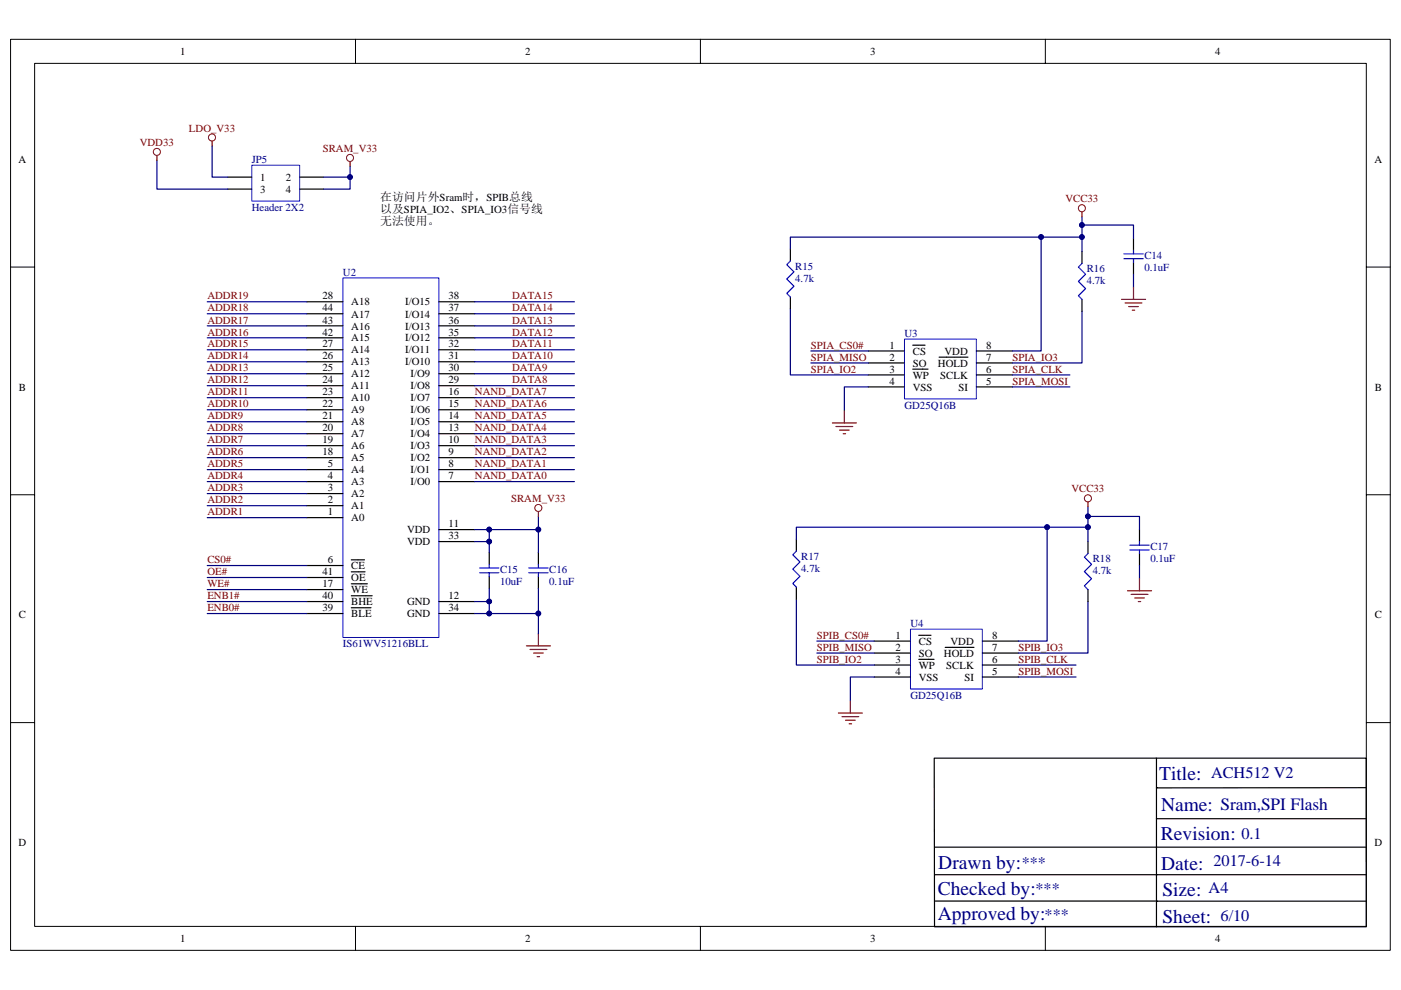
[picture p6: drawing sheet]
<svg xmlns="http://www.w3.org/2000/svg" width="297mm" height="210mm" viewBox="0 0 297 210" stroke-linecap="round" stroke-linejoin="round" font-family="sans-serif">
<path d="M2.2 8.3h292.6v193.3h-292.6z" fill="none" stroke="#000" stroke-width=".21"/>
<path d="M7.4 13.5h282.3v183h-282.3z" fill="#fff"/>
<g fill="none" stroke="#000" stroke-width=".21">
<path d="M7.3 13.4h282.4v183.1h-282.4zM75.4 8.3v5.1M148.5 8.3v5.1M221.6 8.3v5.1M2.2 56.6h5.1M289.7 56.6h5.1M2.2 104.9h5.1M289.7 104.9h5.1M2.2 153.3h5.1M289.7 153.3h5.1M75.4 196.5v5.1M148.5 196.5v5.1"/>
<path d="M221.6 196.5v5.1"/>
</g>
<g fill="none" stroke="#000" stroke-width=".25">
<path d="M103.7 117.2v2.5M114.1 117.2v2.5M103.7 122.2v2.6M114.1 122.2v2.6M198.2 179.7h91.5M245.2 160.8v35.8M245.2 173.7h44.4M245.3 167.1h-.1h44.4M289.6 160.8h-91.5v35.8h91.6v-35.7M198.1 185.5h47M198.2 191.1h46.9M245.3 185.5h44.4"/>
<path d="M245.3 191.1h44.4"/>
</g>
<path d="M103.7 119.7v.8M114.1 119.7v.8M101.7 121.5h4.1M101.7 120.5h4.1M103.7 121.5v.7M112.1 121.5h4.1M112.1 120.5h4.1M114.1 121.5v.7" fill="none" stroke="#00f" stroke-width=".25"/>
<path d="M111.6 137h5.1M112.4 137.8h3.5M113.1 138.5h2.1M113.9 139.3h.5M114.1 134.5v2.5" fill="none" stroke="#800000" stroke-width=".25"/>
<path d="M72.7 59h20.3v76.2h-20.3z" fill="#fff"/>
<path d="M72.7 58.9h20.3v76.3h-20.3z" fill="none" stroke="#00f" stroke-width=".21"/>
<g fill="none" stroke="#000" stroke-width=".25">
<path d="M65.1 79.3h7.6M65.1 76.7h7.6M65.1 74.2h7.6M65.1 64h7.6M65.1 71.6h7.6M65.1 69.1h7.6M65.1 66.5h7.6M93 79.3h7.7M93 76.7h7.7M93 74.2h7.7M93 64h7.7M93 71.6h7.7"/>
<path d="M93 69.1h7.7M93 66.5h7.7M65.1 99.6h7.6M65.1 97.1h7.6M65.1 94.5h7.6M65.1 92h7.6M65.1 89.5h7.6M65.1 86.9h7.6M65.1 84.3h7.6M65.1 81.8h7.6M93 99.6h7.7M93 97.1h7.7"/>
<path d="M93 94.5h7.7M93 92h7.7M93 89.5h7.7M93 86.9h7.7M93 84.3h7.7M93 81.8h7.7M65.1 109.8h7.6M65.1 107.3h7.6M65.1 104.7h7.6M65.1 102.2h7.6M65.1 120h7.6M74.5 118.7h1.4"/>
<path d="M75.9 118.7h1.4M93 102.2h7.7M93 112.3h7.7M93 114.9h7.7M65.1 127.6h7.6M65.1 125.1h7.6M65.1 130.1h7.6M65.1 122.5h7.6M74.5 123.8h3.4M74.5 121.3h1.5M74.5 128.9h1.3M74.5 126.4h1.3"/>
<path d="M75.9 126.4h3M75.9 128.9h1.3M76.1 121.3h1.3M77.3 128.9h1.4M93 127.6h7.7M93 130.1h7.7"/>
</g>
<g fill="none" stroke="#000080" stroke-width=".25">
<path d="M43.9 64h21.2M43.9 66.5h21.2M43.9 69.1h21.2M43.9 71.6h21.2M43.9 74.2h21.2M43.9 76.7h21.2M43.9 79.3h21.2M100.7 64h21.1M100.7 66.5h21.1M100.7 69.1h21.1M100.7 71.6h21.1M100.7 74.2h21.1"/>
<path d="M100.7 76.7h21.1M100.7 79.3h21.1M43.9 81.8h21.2M43.9 84.3h21.2M43.9 86.9h21.2M43.9 89.5h21.2M43.9 92h21.2M43.9 94.5h21.2M43.9 97.1h21.2M43.9 99.6h21.2M100.7 81.8h21.1M100.7 84.3h21.1"/>
<path d="M100.7 86.9h21.1M100.7 89.5h21.1M100.7 92h21.1M100.7 94.5h21.1M100.7 97.1h21.1M100.7 99.6h21.1M43.9 102.2h21.2M43.9 104.7h21.2M43.9 107.3h21.2M43.9 109.8h21.2M43.9 120h21.2M100.7 102.2h21.1"/>
<path d="M103.7 114.9v2.3M103.7 112.3v2.6h-3M114.1 109.5v2.8M43.9 122.5h21.2M43.9 125.1h21.2M43.9 127.6h21.2M43.9 130.1h21.2M100.7 130.1h3M103.7 124.8v2.8h-3M114.1 124.8v5.3h-10.4v-2.5M114.1 130.1v4.4"/>
</g>
<g fill="#000080" stroke="#000080" stroke-width=".21">
<circle cx="103.7" cy="114.9" r=".5"/>
<circle cx="103.7" cy="112.3" r=".5"/>
<circle cx="114.1" cy="130.1" r=".49"/>
<circle cx="114.1" cy="112.3" r=".49"/>
<circle cx="103.7" cy="130.1" r=".5"/>
<circle cx="103.7" cy="127.6" r=".5"/>
</g>
<path d="M191.8 71.9h15.2v12.7h-15.2z" fill="#fff"/>
<path d="M191.8 71.9h15.2v12.7h-15.2z" fill="none" stroke="#00f" stroke-width=".21"/>
<g fill="none" stroke="#000" stroke-width=".25">
<path d="M167.6 52.8v2.6M229.4 53.3v2.6M167.6 63v2.5M184.1 74.4h7.6M184.1 77h7.6M184.1 79.5h7.6M193.5 78.3h3.3M193.5 73.2h1.4M195 73.2h1.1M199.1 75.8h3.1M202.4 75.8h1.2M203.7 75.8h1.5"/>
<path d="M207 74.4h7.6M207 77h7.6M207 79.5h7.6M229.4 63.5v2.5M184.1 82.1h7.6M207 82.1h7.6"/>
</g>
<path d="M167.6 52.8v-2.5h61.8v3M220.7 50.3v24.1h-6.1M229.4 46v4.3M167.6 65.5v14h16.5M171.9 74.4h12.2M171.9 77h12.2M214.6 79.5h12.2M229.4 66v11h-14.8M184.1 82.1h-5.1v5.1M214.6 82.1h12.2" fill="none" stroke="#000080" stroke-width=".25"/>
<path d="M176.5 89.7h5.1M177.2 90.5h3.6M178 91.2h2M178.8 92h.5M179 87.2v2.5" fill="none" stroke="#800000" stroke-width=".25"/>
<path d="M167.6 55.4l-.8 .7 1.5 1.6-1.5 1.5 1.5 1.5-1.5 1.5 .8 .8M229.4 55.9l-.8 .7 1.6 1.6-1.6 1.5 1.6 1.5-1.6 1.5 .8 .8" fill="none" stroke="#00f" stroke-width=".25"/>
<g fill="#000080" stroke="#000080" stroke-width=".21">
<circle cx="220.7" cy="50.3" r=".5"/>
<circle cx="229.4" cy="50.3" r=".49"/>
<circle cx="229.4" cy="47.7" r=".49"/>
</g>
<path d="M193.1 133.5h15.2v12.6h-15.2z" fill="#fff"/>
<path d="M193 133.5h15.3v12.6h-15.3z" fill="none" stroke="#00f" stroke-width=".21"/>
<g fill="none" stroke="#000" stroke-width=".25">
<path d="M240.3 50.5v2.6M240.3 55.6v2.6M168.8 114.4v2.5M230.7 114.9v2.5M241.6 112.3v2.6M241.6 117.4v2.6M168.8 124.5v2.6M185.4 136h7.6M185.4 138.5h7.6M194.8 139.8h3.2M194.8 134.7h1.4M196.3 134.7h1.1"/>
<path d="M200.4 137.3h3.1M203.6 137.3h1.3M205 137.3h1.5M208.3 136h7.6M208.3 138.5h7.6M230.7 125.1v2.5M185.4 141.1h7.6M185.4 143.6h7.6M208.3 141.1h7.6M208.3 143.6h7.6"/>
</g>
<g fill="none" stroke="#000080" stroke-width=".25">
<path d="M229.4 47.7h10.9v2.8M240.3 58.2v2.8M168.8 114.4v-2.6h61.9v3.1M222 111.8v24.2h-6.1M230.7 107.5v4.3M230.7 109.5h10.9v2.8M241.6 120v2.7M168.8 127.1v14h16.6M173.2 136h12.2M173.2 138.5h12.2M230.7 127.6v10.9h-14.8M185.4 143.6h-5.1v5.1"/>
<path d="M215.9 141.1h12.2M215.9 143.6h12.2"/>
</g>
<g fill="none" stroke="#800000" stroke-width=".25">
<path d="M237.8 63.5h5.1M238.5 64.3h3.6M239.3 65h2M240.1 65.8h.5M240.3 61v2.5M239.1 125.3h5.1M239.8 126.1h3.6M240.6 126.8h2M241.3 127.6h.5M241.6 122.7v2.6M177.8 151.2h5M178.5 152h3.6"/>
<path d="M179.3 152.8h2M180 153.5h.5M180.3 148.7v2.5"/>
</g>
<path d="M238.3 53.8h4.1M238.3 54.9h4.1M240.3 53.1v.7M240.3 54.9v.7M168.8 116.9l-.7 .8 1.5 1.5-1.5 1.5 1.5 1.5-1.5 1.6 .7 .7M230.7 117.4l-.8 .8 1.5 1.5-1.5 1.5 1.5 1.5-1.5 1.6 .8 .8M239.6 115.6h4M239.6 116.6h4M241.6 114.9v.7M241.6 116.6v.8" fill="none" stroke="#00f" stroke-width=".25"/>
<g fill="#000080" stroke="#000080" stroke-width=".21">
<circle cx="222" cy="111.8" r=".5"/>
<circle cx="230.7" cy="111.8" r=".5"/>
<circle cx="230.7" cy="109.5" r=".5"/>
<circle cx="229.4" cy="47.7" r=".49"/>
</g>
<path d="M80.6 40.7h34.6v10.8h-34.6z" fill="#fff"/>
<path d="M80.6 40.6h34.6v10.9h-34.6z" fill="none" stroke="#fff" stroke-width=".21"/>
<g fill="none" stroke="#800000" stroke-width=".21">
<circle cx="229.4" cy="44.2" r=".75"/>
<circle cx="230.7" cy="105.7" r=".75"/>
</g>
<path d="M229.4 44.9v1.1M230.7 106.5v1" fill="none" stroke="#800000" stroke-width=".25"/>
<path d="M100.7 112.3h13.4v4.9" fill="none" stroke="#000080" stroke-width=".25"/>
<g fill="#000080" stroke="#000080" stroke-width=".21">
<circle cx="103.7" cy="112.3" r=".5"/>
<circle cx="114.1" cy="112.3" r=".49"/>
</g>
<path d="M53.4 35.1h10.1v7.6h-10.1z" fill="#fff"/>
<path d="M53.4 35.1h10.1v7.6h-10.1z" fill="none" stroke="#00f" stroke-width=".21"/>
<path d="M48.3 37.6h5.1M63.5 37.6h5.1M48.3 40.1h5.1M63.5 40.1h5.1" fill="none" stroke="#000" stroke-width=".25"/>
<g fill="none" stroke="#800000" stroke-width=".21">
<circle cx="33.3" cy="32.2" r=".75"/>
<circle cx="44.9" cy="29.2" r=".75"/>
<circle cx="74.2" cy="33.5" r=".75"/>
<circle cx="114.1" cy="107.7" r=".75"/>
</g>
<path d="M33.3 33v1M45 30v1M74.2 34.3v1M114.1 108.5v1" fill="none" stroke="#800000" stroke-width=".25"/>
<path d="M33.3 34v6.1h15M45 31v6.6h3.3M68.6 37.6h5.6M74.2 35.3v4.8h-5.6" fill="none" stroke="#000080" stroke-width=".25"/>
<circle cx="74.2" cy="37.6" r=".49" fill="#000080" stroke="#000080" stroke-width=".21"/>
<g font-size="4.1" fill="#000080">
<text x="245.8" y="165.5">Title:</text>
<text x="246.2" y="172.1">Name:</text>
<text x="246.1" y="178.1">Revision:</text>
<text x="198.9" y="184.2">Drawn by:</text>
<text x="246.2" y="184.4">Date:</text>
<text x="198.8" y="189.8">Checked by:</text>
<text x="246.4" y="190">Size:</text>
<text x="198.8" y="195.1">Approved by:</text>
<text x="246.4" y="195.7">Sheet:</text>
</g>
<text font-size="3.7" fill="#000080" x="258.7" y="171.9">Sram,SPI Flash</text>
<g font-size="3.5" fill="#000080">
<text x="256.8" y="165">ACH512 V2</text>
<text x="263.2" y="177.9">0.1</text>
<text x="216.6" y="184">***</text>
<text x="257.3" y="183.7">2017-6-14</text>
<text x="219.6" y="189.6">***</text>
<text x="256.2" y="189.5">A4</text>
<text x="221.5" y="195">***</text>
<text x="258.8" y="195.3">6/10</text>
</g>
<g font-size="2.5">
<text x="80.6" y="47.8">无法使用。</text>
<text x="80.6" y="42.7">在访问片外Sram时，SPIB总线</text>
<text x="80.6" y="45.2">以及SPIA_IO2、SPIA_IO3信号线</text>
</g>
<g font-size="2.3">
<text x="38.2" y="11.7">1</text>
<text x="111.4" y="11.7">2</text>
<text x="184.5" y="11.7">3</text>
<text x="257.6" y="11.7">4</text>
<text x="4" y="34.5">A</text>
<text x="291.4" y="34.5">A</text>
<text x="55.2" y="38.4">1</text>
<text x="55.2" y="40.9">3</text>
<text x="60.6" y="38.4">2</text>
<text x="60.6" y="40.9">4</text>
<text x="68.4" y="63.5">28</text>
<text x="74.5" y="64.8">A18</text>
<text x="85.9" y="64.8">I/O15</text>
<text x="95.1" y="63.5">38</text>
<text x="68.4" y="71.2">42</text>
<text x="68.4" y="68.6">43</text>
<text x="68.4" y="66.1">44</text>
<text x="74.5" y="69.9">A16</text>
<text x="74.5" y="67.4">A17</text>
<text x="85.9" y="69.9">I/O13</text>
<text x="85.9" y="67.4">I/O14</text>
<text x="95.1" y="71.2">35</text>
<text x="95.1" y="68.6">36</text>
<text x="95.1" y="66.1">37</text>
<text x="68.4" y="76.2">26</text>
<text x="68.4" y="73.7">27</text>
<text x="74.5" y="77.5">A13</text>
<text x="74.5" y="75">A14</text>
<text x="74.5" y="72.4">A15</text>
<text x="85.9" y="77.5">I/O10</text>
<text x="85.9" y="75">I/O11</text>
<text x="85.9" y="72.4">I/O12</text>
<text x="95.1" y="76.2">31</text>
<text x="95.1" y="73.7">32</text>
<text x="188.6" y="74">1</text>
<text x="188.6" y="76.5">2</text>
<text x="193.5" y="75.2">CS</text>
<text x="193.5" y="77.8">SO</text>
<text x="198.9" y="77.8">HOLD</text>
<text x="200.3" y="75.2">VDD</text>
<text x="209.1" y="74">8</text>
<text x="209.1" y="76.5">7</text>
<text x="4" y="82.8">B</text>
<text x="68.4" y="83.9">23</text>
<text x="68.4" y="81.3">24</text>
<text x="68.4" y="78.8">25</text>
<text x="74.5" y="82.6">A11</text>
<text x="74.5" y="80.1">A12</text>
<text x="87.1" y="82.6">I/O8</text>
<text x="87.1" y="80.1">I/O9</text>
<text x="95.1" y="83.9">16</text>
<text x="95.1" y="81.3">29</text>
<text x="95.1" y="78.8">30</text>
<text x="188.6" y="79">3</text>
<text x="188.6" y="81.6">4</text>
<text x="193.5" y="80.3">WP</text>
<text x="193.5" y="82.8">VSS</text>
<text x="199.4" y="80.3">SCLK</text>
<text x="203.2" y="82.8">SI</text>
<text x="209.1" y="79">6</text>
<text x="209.1" y="81.6">5</text>
<text x="291.5" y="82.8">B</text>
<text x="68.4" y="89">21</text>
<text x="68.4" y="86.4">22</text>
<text x="74.5" y="87.7">A9</text>
<text x="74.5" y="85.1">A10</text>
<text x="87.1" y="87.7">I/O6</text>
<text x="87.1" y="85.1">I/O7</text>
<text x="95.1" y="89">14</text>
<text x="95.1" y="86.4">15</text>
<text x="68.4" y="94">19</text>
<text x="68.4" y="91.5">20</text>
<text x="74.5" y="95.3">A6</text>
<text x="74.5" y="92.8">A7</text>
<text x="74.5" y="90.2">A8</text>
<text x="87.1" y="95.3">I/O3</text>
<text x="87.1" y="92.8">I/O4</text>
<text x="87.1" y="90.2">I/O5</text>
<text x="95.1" y="94">10</text>
<text x="95.1" y="91.5">13</text>
<text x="68.4" y="96.6">18</text>
<text x="69.5" y="101.7">4</text>
<text x="69.5" y="99.1">5</text>
<text x="74.5" y="100.4">A4</text>
<text x="74.5" y="97.9">A5</text>
<text x="87.1" y="100.4">I/O1</text>
<text x="87.1" y="97.9">I/O2</text>
<text x="95.1" y="101.7">7</text>
<text x="95.1" y="99.1">8</text>
<text x="95.1" y="96.6">9</text>
<text x="69.5" y="106.8">2</text>
<text x="69.5" y="104.2">3</text>
<text x="74.5" y="105.5">A2</text>
<text x="74.5" y="102.9">A3</text>
<text x="87.1" y="102.9">I/O0</text>
<text x="69.5" y="109.3">1</text>
<text x="74.5" y="110.6">A0</text>
<text x="74.5" y="108">A1</text>
<text x="86.3" y="113.1">VDD</text>
<text x="95.1" y="111.8">11</text>
<text x="69.5" y="119.5">6</text>
<text x="86.3" y="115.7">VDD</text>
<text x="95.1" y="114.4">33</text>
<text x="68.4" y="124.6">17</text>
<text x="68.4" y="122">41</text>
<text x="74.5" y="120.7">CE</text>
<text x="74.5" y="125.8">WE</text>
<text x="74.5" y="123.3">OE</text>
<text x="4" y="131.2">C</text>
<text x="68.4" y="129.6">39</text>
<text x="68.4" y="127.1">40</text>
<text x="74.5" y="130.9">BLE</text>
<text x="74.5" y="128.4">BHE</text>
<text x="86.3" y="128.4">GND</text>
<text x="86.3" y="130.9">GND</text>
<text x="95.1" y="127.1">12</text>
<text x="95.1" y="129.6">34</text>
<text x="291.5" y="131.2">C</text>
<text x="189.8" y="135.5">1</text>
<text x="194.8" y="136.8">CS</text>
<text x="201.5" y="136.8">VDD</text>
<text x="210.3" y="135.5">8</text>
<text x="189.8" y="138">2</text>
<text x="189.8" y="140.6">3</text>
<text x="189.8" y="143.1">4</text>
<text x="194.8" y="139.3">SO</text>
<text x="194.8" y="141.8">WP</text>
<text x="200.1" y="139.3">HOLD</text>
<text x="200.6" y="141.8">SCLK</text>
<text x="210.3" y="138">7</text>
<text x="210.3" y="140.6">6</text>
<text x="210.3" y="143.1">5</text>
<text x="194.8" y="144.4">VSS</text>
<text x="204.5" y="144.4">SI</text>
<text x="4" y="179.5">D</text>
<text x="291.4" y="179.5">D</text>
<text x="38.2" y="199.8">1</text>
<text x="111.4" y="199.8">2</text>
<text x="184.5" y="199.8">3</text>
<text x="257.6" y="199.8">4</text>
</g>
<g font-size="2.3" fill="#800000">
<text x="40.1" y="27.9">LDO_V33</text>
<text x="29.6" y="31">VDD33</text>
<text x="68.4" y="32.3">SRAM_V33</text>
<text x="225.9" y="42.9">VCC33</text>
<text x="44" y="63.5">ADDR19</text>
<text x="108.6" y="63.5">DATA15</text>
<text x="44" y="71.2">ADDR16</text>
<text x="44" y="68.6">ADDR17</text>
<text x="44" y="66.1">ADDR18</text>
<text x="108.6" y="71.2">DATA12</text>
<text x="108.6" y="68.6">DATA13</text>
<text x="108.6" y="66.1">DATA14</text>
<text x="44" y="73.7">ADDR15</text>
<text x="44" y="76.2">ADDR14</text>
<text x="108.6" y="76.2">DATA10</text>
<text x="108.6" y="73.7">DATA11</text>
<text x="171.9" y="74">SPIA_CS0#</text>
<text x="171.9" y="76.5">SPIA_MISO</text>
<text x="214.6" y="76.5">SPIA_IO3</text>
<text x="44" y="83.9">ADDR11</text>
<text x="44" y="81.3">ADDR12</text>
<text x="44" y="78.8">ADDR13</text>
<text x="100.7" y="83.9">NAND_DATA7</text>
<text x="108.6" y="81.3">DATA8</text>
<text x="108.6" y="78.8">DATA9</text>
<text x="171.9" y="79">SPIA_IO2</text>
<text x="214.6" y="81.6">SPIA_MOSI</text>
<text x="214.6" y="79">SPIA_CLK</text>
<text x="44" y="86.4">ADDR10</text>
<text x="44" y="89">ADDR9</text>
<text x="100.7" y="89">NAND_DATA5</text>
<text x="100.7" y="86.4">NAND_DATA6</text>
<text x="44" y="91.5">ADDR8</text>
<text x="44" y="94">ADDR7</text>
<text x="100.7" y="94">NAND_DATA3</text>
<text x="100.7" y="91.5">NAND_DATA4</text>
<text x="44" y="101.7">ADDR4</text>
<text x="44" y="99.1">ADDR5</text>
<text x="44" y="96.6">ADDR6</text>
<text x="100.7" y="101.7">NAND_DATA0</text>
<text x="100.7" y="99.1">NAND_DATA1</text>
<text x="100.7" y="96.6">NAND_DATA2</text>
<text x="44" y="104.2">ADDR3</text>
<text x="44" y="106.8">ADDR2</text>
<text x="108.4" y="106.5">SRAM_V33</text>
<text x="227.2" y="104.5">VCC33</text>
<text x="44" y="109.3">ADDR1</text>
<text x="44" y="119.5">CS0#</text>
<text x="44" y="124.6">WE#</text>
<text x="44" y="122">OE#</text>
<text x="44" y="129.6">ENB0#</text>
<text x="44" y="127.1">ENB1#</text>
<text x="173.2" y="135.5">SPIB_CS0#</text>
<text x="173.2" y="138">SPIB_MISO</text>
<text x="173.2" y="140.6">SPIB_IO2</text>
<text x="215.9" y="140.6">SPIB_CLK</text>
<text x="215.9" y="143.1">SPIB_MOSI</text>
<text x="215.9" y="138">SPIB_IO3</text>
</g>
<g font-size="2.3" fill="#000080">
<text x="53.4" y="34.5">JP5</text>
<text x="53.4" y="44.7">Header 2X2</text>
<text x="72.7" y="58.4">U2</text>
<text x="168.6" y="57.2">R15</text>
<text x="168.6" y="59.7">4.7k</text>
<text x="230.4" y="57.7">R16</text>
<text x="242.6" y="54.9">C14</text>
<text x="242.6" y="57.4">0.1uF</text>
<text x="230.4" y="60.2">4.7k</text>
<text x="191.7" y="71.4">U3</text>
<text x="191.7" y="86.7">GD25Q16B</text>
<text x="169.9" y="118.7">R17</text>
<text x="231.7" y="119.2">R18</text>
<text x="243.9" y="116.7">C17</text>
<text x="243.9" y="119.2">0.1uF</text>
<text x="106" y="121.5">C15</text>
<text x="106" y="124">10uF</text>
<text x="116.5" y="121.5">C16</text>
<text x="116.5" y="124">0.1uF</text>
<text x="169.9" y="121.2">4.7k</text>
<text x="231.7" y="121.8">4.7k</text>
<text x="72.7" y="137.3">IS61WV51216BLL</text>
<text x="193" y="132.9">U4</text>
<text x="193" y="148.2">GD25Q16B</text>
</g>
</svg>
